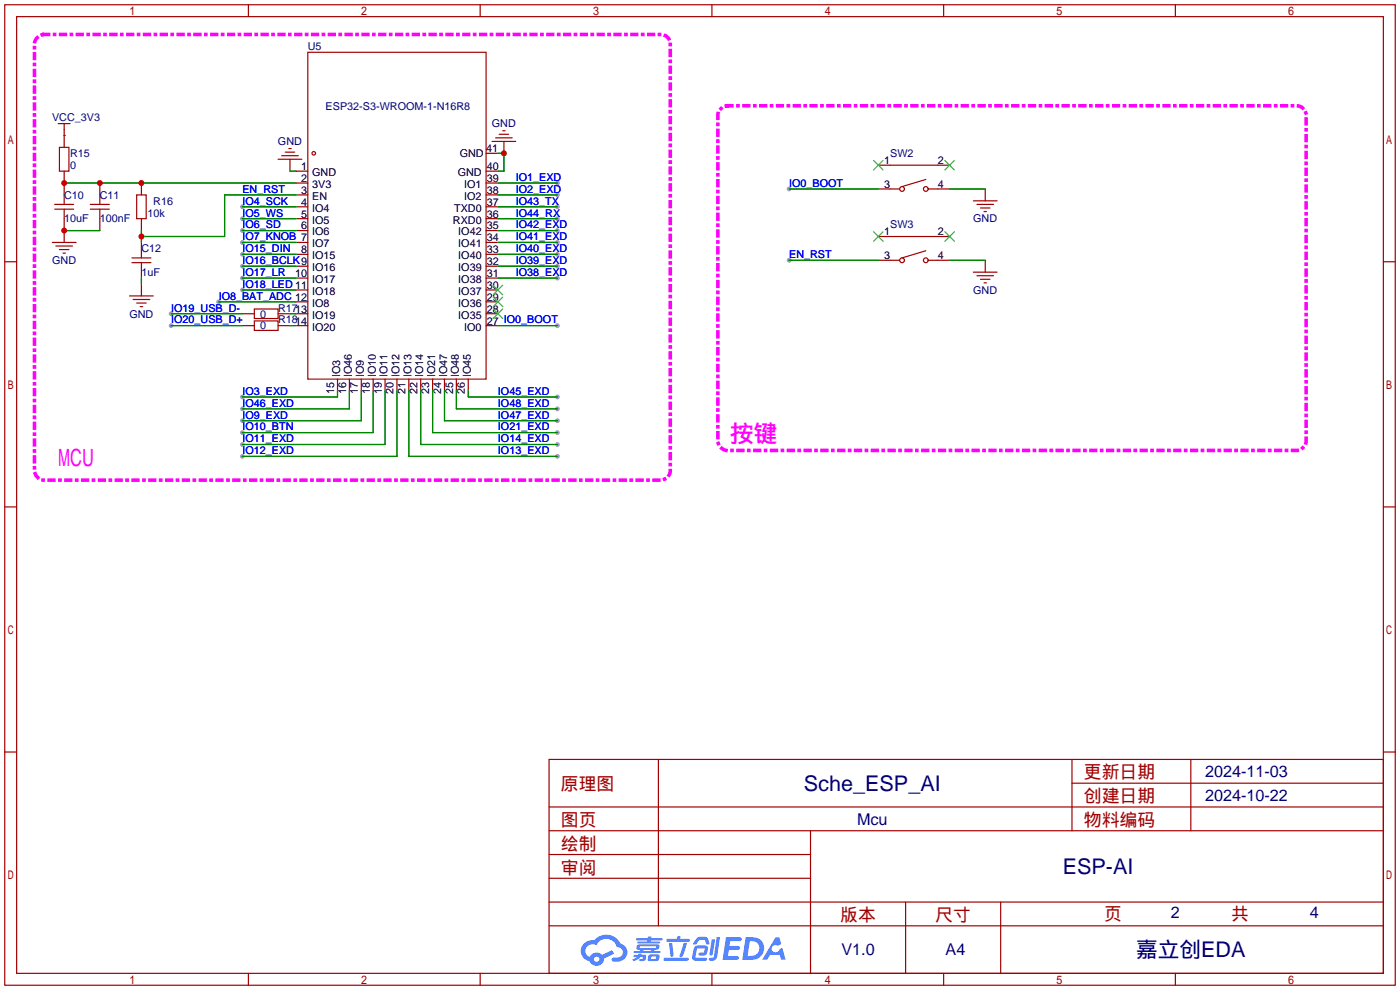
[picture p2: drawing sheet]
<svg xmlns="http://www.w3.org/2000/svg" width="299mm" height="212mm" viewBox="0 0 299 212" stroke-linecap="round" stroke-linejoin="round" font-family="sans-serif">
<g fill="#999">
<circle cx="168.7" cy="40.4" r=".51"/>
<circle cx="168.7" cy="55.6" r=".51"/>
<circle cx="51.8" cy="44.2" r=".51"/>
<circle cx="51.8" cy="46.7" r=".51"/>
<circle cx="51.8" cy="49.3" r=".51"/>
<circle cx="51.8" cy="51.8" r=".51"/>
<circle cx="51.8" cy="54.4" r=".51"/>
<circle cx="51.8" cy="56.9" r=".51"/>
<circle cx="51.8" cy="59.4" r=".51"/>
<circle cx="51.8" cy="62" r=".51"/>
<circle cx="46.7" cy="64.5" r=".51"/>
<circle cx="51.8" cy="84.8" r=".51"/>
<circle cx="51.8" cy="87.4" r=".51"/>
<circle cx="51.8" cy="95" r=".51"/>
<circle cx="51.8" cy="97.5" r=".51"/>
<circle cx="119.1" cy="97.5" r=".51"/>
<circle cx="119.1" cy="95" r=".51"/>
<circle cx="119.1" cy="92.5" r=".51"/>
<circle cx="119.1" cy="89.9" r=".51"/>
<circle cx="119.1" cy="87.4" r=".51"/>
<circle cx="119.1" cy="84.8" r=".51"/>
<circle cx="119.1" cy="69.6" r=".51"/>
<circle cx="119.1" cy="59.4" r=".51"/>
<circle cx="119.1" cy="56.9" r=".51"/>
<circle cx="119.1" cy="54.4" r=".51"/>
<circle cx="119.1" cy="51.8" r=".51"/>
<circle cx="119.1" cy="49.3" r=".51"/>
<circle cx="119.1" cy="46.7" r=".51"/>
<circle cx="119.1" cy="44.2" r=".51"/>
<circle cx="119.1" cy="41.7" r=".51"/>
<circle cx="119.1" cy="39.1" r=".51"/>
<circle cx="51.8" cy="89.9" r=".51"/>
<circle cx="51.8" cy="92.5" r=".51"/>
<circle cx="36.6" cy="69.6" r=".51"/>
<circle cx="36.6" cy="67.1" r=".51"/>
</g>
<g fill="none" stroke="#a10000" stroke-width=".25">
<path d="M1 1h297.2v209.6h-297.2zM3.6 3.6h292.1v204.4h-292.1zM53.1 1v2.6M102.6 1v2.6M152.1 1v2.6M201.7 1v2.6M251.2 1v2.6M1 55.9h2.6M295.7 55.9h2.5M1 108.3h2.6M295.7 108.3h2.5M1 160.7h2.6"/>
<path d="M117.3 162.3h178.4v45.7h-178.4zM117.3 177.5h178.4M117.3 172.5h178.4M140.7 162.3v35.6M173.2 177.5v30.5M229.1 162.3v15.2M229.1 167.4h66.6M254.5 162.3v15.2M295.7 160.7h2.5M117.3 182.6h55.9M117.3 197.9h178.4M117.3 192.8h178.4"/>
<path d="M117.3 187.7h55.9M193.5 192.8v15.2M213.9 192.8v15.2M53.1 208v2.6M102.6 208v2.6M152.1 208v2.6M201.7 208v2.6M251.2 208v2.6"/>
</g>
<g fill="#5487ff">
<path d="M155.2 200.3h2.6a.48 .48 0 0 1 .7 .4 .48 .48 0 0 1-.6 .4h-1.8l-.2 1.1h1.9a.43 .43 0 0 1 .4 .4 .43 .43 0 0 1-.5 .4h-1.9l-.2 1.3h1.7a.45 .45 0 0 1 .5 .2 .45 .45 0 0 1-.1 .6h-3.3z"/>
<path d="M165.7 200.3h.9l.4 1.5-.8 .3a.84 .84 0 0 0-1.2 .3 .84 .84 0 0 0 .4 1.1 .84 .84 0 0 0 1.1-.4l.1-.2 .6-.3 .7 2.5h-1l-.2-1h-2.1l-.6 1h-1.1z"/>
<path d="M152.1 200.8h.7l-.5 3.1a.36 .36 0 0 1-.3 .3 .36 .36 0 0 1-.4-.3z"/>
<path d="M153.2 200.2h.7l-.6 4.3a1.13 1.13 0 0 1-1.8 .6l.2-.4h.7l.2-.2z"/>
<path d="M148.9 200.6l.6-.4h1a.77 .77 0 0 1 .9 .5l.3 1-.2 .2h-.5l-.3-.9-.2-.2-1 .1-.7 1-.6-.1-.1-.2z"/>
<path d="M148.4 202.4l.6-.3h1.7a.81 .81 0 0 1 .7 .5 .81 .81 0 0 1-.2 .8 .81 .81 0 0 1-.9 .8h-.7a.32 .32 0 0 1-.3-.3 .32 .32 0 0 1 .4-.3h.7l.2-.9-1.6 .1-.4 1.8 2.2 .1a.32 .32 0 0 1 .3 .4 .32 .32 0 0 1-.4 .2h-2.2l-.5-.3-.1-.5z"/>
<path d="M141.9 204.7h5a.33 .33 0 0 1 .3 .3 .33 .33 0 0 1-.3 .3h-4.9l-.2-.1z"/>
<path d="M146.1 201.5h.8l-.7 2a.98 .98 0 0 1-.7 1.1l-.3-.3z"/>
<path d="M143 201.6h.7l.3 2.5a.34 .34 0 0 1-.3 .4 .34 .34 0 0 1-.4-.3z"/>
<path d="M142.5 200.7h2.1l.3-.6h.6l-.1 .6h1.7a.32 .32 0 0 1 .4 .3 .32 .32 0 0 1-.4 .3h-4.5l-.2-.2z"/>
<path d="M135.5 204.1h.9l.1-.3h.6v.3h.8a.82 .82 0 0 1-.5 1.3h-.8v-.4l.7-.1 .1-.3a.68 .68 0 0 0-1 .4l-1.1 .4-.1-.4 .9-.5h-.7z"/>
<path d="M136 200.5h2.4l.1-.3h.7v.3h2.2l.2 .3-.2 .2h-2.3v.2h1.8l.2 .3-.2 .1h-4.5l-.1-.4h2l.1-.2h-2.3l-.1-.2z"/>
<path d="M159.4 200.3l-.8 4.9h1.7a2.5 2.5 0 0 0 3-2.5 2.5 2.5 0 0 0-3.1-2.4zM160.3 201.1a1.61 1.61 0 0 1 2 1.5 1.61 1.61 0 0 1-1.8 1.7h-.7z"/>
<path d="M136.2 202a.55 .55 0 0 0-.2 .8 .55 .55 0 0 0 .7 .2l.1 .3h-1.3v.3l5.4 .1 .3-.2-.2-.2h-1.2l.2-.3a.7 .7 0 0 0 .8-.3 .7 .7 0 0 0 0-.8l-4.2-.1zM136.8 202.3l3.3-.1 .1 .1-.2 .3h-3.2zM137.5 203h1.7l-.2 .3h-1.4z"/>
<path d="M138.6 204.2a1.05 1.05 0 0 0 0 1.2 2.91 2.91 0 0 0 2.2-.2 .98 .98 0 0 0 0-1.2h-1.6zM139.2 204.5l.9-.1 .1 .4-.2 .2-.8-.1z"/>
<path d="M124.9 201.6a2.23 2.23 0 0 0-.7 2.3 2.23 2.23 0 0 0 1.8 1.6 1.58 1.58 0 0 0 1.8 .9 1.58 1.58 0 0 0 1.3-1.5l2.2-1.1-.5-.7-2.1 1a1.65 1.65 0 0 0-2.7 .4 1.45 1.45 0 0 1-.8-1.9 1.45 1.45 0 0 1 2-.7l.3 .1a2.3 2.3 0 0 1 2.3-1.3 2.3 2.3 0 0 1 2 1.7 1.12 1.12 0 0 1 1.3 1 1.12 1.12 0 0 1-1.1 1.2h-.7a.45 .45 0 0 0-.6 .4 .45 .45 0 0 0 .5 .5 2.21 2.21 0 0 0 2.2-.5 2.21 2.21 0 0 0 .5-2.3 2.13 2.13 0 0 0-1.3-1.1 3.3 3.3 0 0 0-5.6-.7l-1.1 .1zM127 205a.57 .57 0 0 1 1.1 0 .57 .57 0 0 1-1.1 0z"/>
</g>
<g fill="none" stroke="#870000" stroke-width=".25">
<path d="M13.7 27.7v3.8M13.7 36.6v5.1M21.3 39.1v2.6M30.2 39.1v2.6M62 34v2.6M63.2 36.6h2.6M63.2 39.1h2.6M103.9 36.6h2.5M103.9 39.1h2.5M103.9 32.8h2.5M107.7 30.2v2.6M187.7 35.3h2.5"/>
<path d="M200.4 35.3h2.5M13.7 46.7v5.1M21.3 46.7v2.6M30.2 46.7v2.6M30.2 51.8v2.6M30.2 56.9v2.5M63.2 41.7h2.6M63.2 44.2h2.6M63.2 46.7h2.6M63.2 49.3h2.6M63.2 51.8h2.6M63.2 54.4h2.6"/>
<path d="M63.2 56.9h2.6M63.2 59.4h2.6M103.9 41.7h2.5M103.9 44.2h2.5M103.9 46.7h2.5M103.9 49.3h2.5M103.9 51.8h2.5M103.9 54.4h2.5M103.9 56.9h2.5M103.9 59.4h2.5M187.7 40.4h2.5M187.7 50.5h2.5"/>
<path d="M187.7 55.6h2.5M200.4 40.4h2.5M200.4 50.5h2.5M200.4 55.6h2.5M210.6 40.4v2.5M210.6 55.6v2.6M30.2 60.7v2.5M51.8 67.1h2.6M51.8 69.6h2.6M59.4 67.1h2.6M59.4 69.6h2.6M63.2 62h2.6"/>
<path d="M63.2 64.5h2.6M63.2 67.1h2.6M63.2 69.6h2.6M103.9 62h2.5M103.9 64.5h2.5M103.9 67.1h2.5M103.9 69.6h2.5M72.1 81v2.6M74.7 81v2.6M77.2 81v2.6M79.8 81v2.6M82.3 81v2.6"/>
<path d="M84.8 81v2.6M87.4 81v2.6M89.9 81v2.6M92.5 81v2.6M95 81v2.6M97.5 81v2.6M100.1 81v2.6"/>
</g>
<g fill="none" stroke="#a10000" stroke-width=".25">
<path d="M65.8 11.2h38.1v69.8h-38.1zM12.4 26.4h2.6M12.7 31.5h2v5.1h-2zM13.7 26.4v1.3M59.4 34h5.1M60.2 33.3h3.6M61 32.5h2M61.7 31.8h.5M105.2 30.2h5M105.9 29.5h3.6M106.7 28.7h2M107.4 27.9h.5"/>
<path d="M190.2 35.3h10.2M197.9 38.4l-5.1 1.5M11.2 51.8h5.1M11.7 44.7h4M11.7 43.7h4M11.9 52.6h3.6M12.7 53.3h2M13.5 54.1h.5M13.7 41.7v2M13.7 44.7v2M19.3 44.7h4.1M19.3 43.7h4.1"/>
<path d="M21.3 41.7v2M21.3 44.7v2M28.2 56.1h4.1M28.2 55.1h4.1M29.2 41.7h2v5h-2zM30.2 54.4v.7M30.2 56.1v.8M190.2 40.4h2.1M190.2 55.6h2.1M190.2 50.5h10.2M197.9 53.6l-5.1 1.5M198.4 40.4h2"/>
<path d="M198.4 55.6h2M208 42.9h5.1M208 58.2h5.1M208.8 43.7h3.5M208.8 58.9h3.5M209.5 44.4h2.1M209.5 59.7h2.1M210.3 45.2h.5M27.7 63.2h5.1M28.4 64h3.6M29.2 64.8h2M30 65.5h.5"/>
<path d="M54.4 66h5v2.1h-5zM54.4 68.6h5v2h-5zM210.3 60.5h.5"/>
<circle cx="67.1" cy="32.8" r=".38"/>
<circle cx="192.8" cy="40.4" r=".51"/>
<circle cx="192.8" cy="55.6" r=".51"/>
<circle cx="197.9" cy="40.4" r=".51"/>
<circle cx="197.9" cy="55.6" r=".51"/>
</g>
<g fill="none" stroke="#008700" stroke-width=".25">
<path d="M13.7 29h.1M13.7 39.1h49.5M62 36.6h1.2M106.4 39.1h12.7M106.4 32.8h1.3v3.8h-1.3M13.7 49.3h7.6M30.2 49.3v2.5M30.2 59.4v1.3M51.8 49.3h11.4M51.8 44.2h11.4M51.8 46.7h11.4M51.8 51.8h11.4"/>
<path d="M51.8 54.4h11.4M51.8 56.9h11.4M51.8 59.4h11.4M63.2 41.7h-15.2v8.8h-17.8M106.4 49.3h12.7M106.4 41.7h12.7M106.4 44.2h12.7M106.4 46.7h12.7M106.4 51.8h12.7M106.4 54.4h12.7M106.4 56.9h12.7M106.4 59.4h12.7"/>
<path d="M168.7 40.4h19M168.7 55.6h19M202.9 40.4h7.7M202.9 55.6h7.7M36.6 69.6h15.2M36.6 67.1h15.2M46.7 64.5h16.5M51.8 62h11.4M62 69.6h1.2M62 67.1h1.2M106.4 69.6h12.7M72.1 83.6v1.2h-20.3"/>
<path d="M74.7 83.6v3.8h-22.9M77.2 83.6v6.3h-25.4M79.8 83.6v8.9h-28M82.3 83.6v11.4h-30.5M84.8 83.6v13.9h-33M87.4 83.6v13.9h31.7M89.9 83.6v11.4h29.2M92.5 83.6v8.9h26.6M95 83.6v6.3h24.1M97.5 83.6v3.8h21.6M100.1 83.6v1.2h19"/>
</g>
<path d="M9.4 7.4h131.9a2 2 0 0 1 2 2v91.2a2.15 2.15 0 0 1-2 2h-131.9a2.15 2.15 0 0 1-2-2v-91.2a2.15 2.15 0 0 1 2-2M155.4 22.6h121.7a2 2 0 0 1 2 2v69.7a2.15 2.15 0 0 1-2 2h-121.7a2.15 2.15 0 0 1-2-2v-69.7a2.15 2.15 0 0 1 2-2" fill="none" stroke="#f0f" stroke-width=".76" stroke-dasharray="1 1.3 0 1.3"/>
<g fill="none" stroke="#3c3" stroke-width=".25">
<path d="M186.7 34.3l2 2M188.7 34.3l-2 2M201.9 34.3l2.1 2M204 34.3l-2.1 2M186.7 49.5l2 2.1M188.7 49.5l-2 2.1M201.9 49.5l2.1 2.1M204 49.5l-2.1 2.1M105.4 66l2 2.1M105.4 63.5l2 2M105.4 61l2 2M107.4 66l-2 2.1"/>
<path d="M107.4 63.5l-2 2M107.4 61l-2 2"/>
</g>
<g fill="#c00">
<circle cx="13.7" cy="39.1" r=".63"/>
<circle cx="21.3" cy="39.1" r=".63"/>
<circle cx="30.2" cy="39.1" r=".63"/>
<circle cx="13.7" cy="49.3" r=".63"/>
<circle cx="107.7" cy="32.8" r=".63"/>
<circle cx="30.2" cy="50.5" r=".63"/>
</g>
<g font-size="5.1" fill="#f0f">
<text x="156" y="94.5">按键</text>
<text x="12.4" y="99.6">MCU</text>
</g>
<g font-size="4.6" fill="#000080">
<text x="171.8" y="169">Sche_ESP_AI</text>
<text x="227.1" y="186.8">ESP-AI</text>
<text x="242.8" y="204.6">嘉立创EDA</text>
</g>
<g font-size="3.8" fill="#a00000">
<text x="231.6" y="166.4">更新日期</text>
<text x="119.9" y="168.9">原理图</text>
<text x="231.6" y="171.5">创建日期</text>
<text x="119.9" y="176.5">图页</text>
<text x="231.6" y="176.5">物料编码</text>
<text x="119.9" y="181.6">绘制</text>
<text x="119.9" y="186.7">审阅</text>
<text x="179.6" y="196.9">版本</text>
<text x="199.9" y="196.9">尺寸</text>
<text x="236" y="196.6">页</text>
<text x="263.1" y="196.6">共</text>
</g>
<g font-size="3.5" fill="#000080">
<text x="257.6" y="166.1">2024-11-03</text>
<text x="257.6" y="171.1">2024-10-22</text>
<text x="183.2" y="176.2">Mcu</text>
<text x="250.2" y="196.3">2</text>
<text x="280" y="196.3">4</text>
<text x="179.8" y="204.2">V1.0</text>
<text x="202.1" y="204.2">A4</text>
</g>
<g font-size="2.3" fill="#000080">
<text x="65.8" y="10.7">U5</text>
<text x="69.6" y="23.4">ESP32-S3-WROOM-1-N16R8</text>
<text x="11.1" y="26">VCC_3V3</text>
<text x="105.1" y="27.2">GND</text>
<text x="15" y="33.6">R15</text>
<text x="59.4" y="31">GND</text>
<text x="190.2" y="33.6">SW2</text>
<text x="15" y="36.1">0</text>
<text x="13.7" y="42.5">C10</text>
<text x="13.7" y="47.5">10uF</text>
<text x="21.3" y="42.5">C11</text>
<text x="21.3" y="47.5">100nF</text>
<text x="31.5" y="46.3">10k</text>
<text x="32.8" y="43.7">R16</text>
<text x="208" y="47.5">GND</text>
<text x="30.2" y="53.9">C12</text>
<text x="190.2" y="48.8">SW3</text>
<text x="11.2" y="56.4">GND</text>
<text x="30.2" y="59">1uF</text>
<text x="208" y="62.8">GND</text>
<text x="27.7" y="67.9">GND</text>
<text x="55.6" y="67.9">0</text>
<text x="55.6" y="70.4">0</text>
<text x="59.4" y="66.6">R1713</text>
<text x="59.4" y="69.1">R1814</text>
</g>
<g font-size="2.3">
<text x="98.2" y="33.6">GND</text>
<text x="103.9" y="32.5">41</text>
<text x="189" y="35.1">1</text>
<text x="200.4" y="35.1">2</text>
<text x="64.4" y="36.3">1</text>
<text x="64.4" y="38.9">2</text>
<text x="64.4" y="41.4">3</text>
<text x="66.7" y="37.6">GND</text>
<text x="66.7" y="40.2">3V3</text>
<text x="97.8" y="37.6">GND</text>
<text x="99.2" y="40.2">IO1</text>
<text x="104" y="41.4">38</text>
<text x="104" y="38.9">39</text>
<text x="104" y="36.3">40</text>
<text x="189" y="40.2">3</text>
<text x="200.4" y="40.2">4</text>
<text x="64.4" y="44">4</text>
<text x="64.4" y="46.5">5</text>
<text x="66.7" y="42.7">EN</text>
<text x="66.7" y="45.2">IO4</text>
<text x="66.7" y="47.8">IO5</text>
<text x="96.8" y="47.8">RXD0</text>
<text x="97" y="45.2">TXD0</text>
<text x="99.2" y="42.7">IO2</text>
<text x="104" y="46.5">36</text>
<text x="104" y="44">37</text>
<text x="64.4" y="49">6</text>
<text x="66.7" y="50.3">IO6</text>
<text x="66.7" y="52.9">IO7</text>
<text x="97.9" y="52.9">IO41</text>
<text x="97.9" y="50.3">IO42</text>
<text x="104" y="51.6">34</text>
<text x="104" y="49">35</text>
<text x="189" y="50.3">1</text>
<text x="200.4" y="50.3">2</text>
<text x="63.1" y="59.2">10</text>
<text x="64.4" y="54.1">8</text>
<text x="66.7" y="55.4">IO15</text>
<text x="66.7" y="57.9">IO16</text>
<text x="97.9" y="57.9">IO39</text>
<text x="97.9" y="55.4">IO40</text>
<text x="104" y="59.2">31</text>
<text x="104" y="56.7">32</text>
<text x="104" y="54.1">33</text>
<text x="189" y="55.4">3</text>
<text x="200.4" y="55.4">4</text>
<text x="66.7" y="60.5">IO17</text>
<text x="66.7" y="63">IO18</text>
<text x="66.7" y="65.6">IO8</text>
<text x="97.9" y="65.6">IO36</text>
<text x="97.9" y="63">IO37</text>
<text x="97.9" y="60.5">IO38</text>
<text x="104" y="64.3">29</text>
<text x="104" y="61.7">30</text>
<text x="66.7" y="68.1">IO19</text>
<text x="66.7" y="70.6">IO20</text>
<text x="97.9" y="68.1">IO35</text>
<text x="99.2" y="70.6">IO0</text>
<text x="104" y="69.4">27 IO0_BOOT</text>
<text x="104" y="66.8">28</text>
<text x="72.7" y="80.6" transform="rotate(-90 72.7 80.6)">IO3</text>
<text x="75.2" y="80.6" transform="rotate(-90 75.2 80.6)">IO46</text>
<text x="77.8" y="80.6" transform="rotate(-90 77.8 80.6)">IO9</text>
<text x="80.3" y="80.6" transform="rotate(-90 80.3 80.6)">IO10</text>
<text x="82.8" y="80.6" transform="rotate(-90 82.8 80.6)">IO11</text>
<text x="85.4" y="80.6" transform="rotate(-90 85.4 80.6)">IO12</text>
<text x="87.9" y="80.6" transform="rotate(-90 87.9 80.6)">IO13</text>
<text x="90.5" y="80.6" transform="rotate(-90 90.5 80.6)">IO14</text>
<text x="93" y="80.6" transform="rotate(-90 93 80.6)">IO21</text>
<text x="95.5" y="80.6" transform="rotate(-90 95.5 80.6)">IO47</text>
<text x="98.1" y="80.6" transform="rotate(-90 98.1 80.6)">IO48</text>
<text x="100.6" y="80.6" transform="rotate(-90 100.6 80.6)">IO45</text>
<text x="71.4" y="84.2" transform="rotate(-90 71.4 84.2)">15</text>
<text x="74" y="84.2" transform="rotate(-90 74 84.2)">16</text>
<text x="76.5" y="84.2" transform="rotate(-90 76.5 84.2)">17</text>
<text x="79" y="84.2" transform="rotate(-90 79 84.2)">18</text>
<text x="81.6" y="84.2" transform="rotate(-90 81.6 84.2)">19</text>
<text x="84.1" y="84.2" transform="rotate(-90 84.1 84.2)">20</text>
<text x="86.7" y="84.2" transform="rotate(-90 86.7 84.2)">21</text>
<text x="89.2" y="84.2" transform="rotate(-90 89.2 84.2)">22</text>
<text x="91.7" y="84.2" transform="rotate(-90 91.7 84.2)">23</text>
<text x="94.3" y="84.2" transform="rotate(-90 94.3 84.2)">24</text>
<text x="96.8" y="84.2" transform="rotate(-90 96.8 84.2)">25</text>
<text x="99.4" y="84.2" transform="rotate(-90 99.4 84.2)">26</text>
</g>
<g font-size="2.3" fill="#00f">
<text x="51.8" y="41.2">EN_RST</text>
<text x="110.2" y="41.2">IO2_EXD</text>
<text x="110.2" y="38.7">IO1_EXD</text>
<text x="168.7" y="39.9">IO0_BOOT</text>
<text x="51.8" y="43.7">IO4_SCK</text>
<text x="51.8" y="46.3">IO5_WS</text>
<text x="110.2" y="46.3">IO44_RX</text>
<text x="110.2" y="43.7">IO43_TX</text>
<text x="51.8" y="48.8">IO6_SD</text>
<text x="51.8" y="51.4">IO7_KNOB 7</text>
<text x="51.8" y="53.9">IO15_DIN</text>
<text x="110.2" y="53.9">IO40_EXD</text>
<text x="110.2" y="51.4">IO41_EXD</text>
<text x="110.2" y="48.8">IO42_EXD</text>
<text x="51.8" y="56.4">IO16_BCLK9</text>
<text x="51.8" y="59">IO17_LR</text>
<text x="110.2" y="59">IO38_EXD</text>
<text x="110.2" y="56.4">IO39_EXD</text>
<text x="168.7" y="55.2">EN_RST</text>
<text x="46.7" y="64.1">IO8_BAT_ADC 12</text>
<text x="51.8" y="61.5">IO18_LED 11</text>
<text x="36.6" y="69.1">IO20_USB_D+</text>
<text x="36.6" y="66.6">IO19_USB_D-</text>
<text x="51.8" y="84.4">IO3_EXD</text>
<text x="51.8" y="86.9">IO46_EXD</text>
<text x="51.8" y="89.5">IO9_EXD</text>
<text x="106.4" y="89.5">IO47_EXD</text>
<text x="106.4" y="86.9">IO48_EXD</text>
<text x="106.4" y="84.4">IO45_EXD</text>
<text x="51.8" y="94.5">IO11_EXD</text>
<text x="51.8" y="92">IO10_BTN</text>
<text x="106.4" y="94.5">IO14_EXD</text>
<text x="106.4" y="92">IO21_EXD</text>
<text x="51.8" y="97.1">IO12_EXD</text>
<text x="106.4" y="97.1">IO13_EXD</text>
</g>
</svg>
